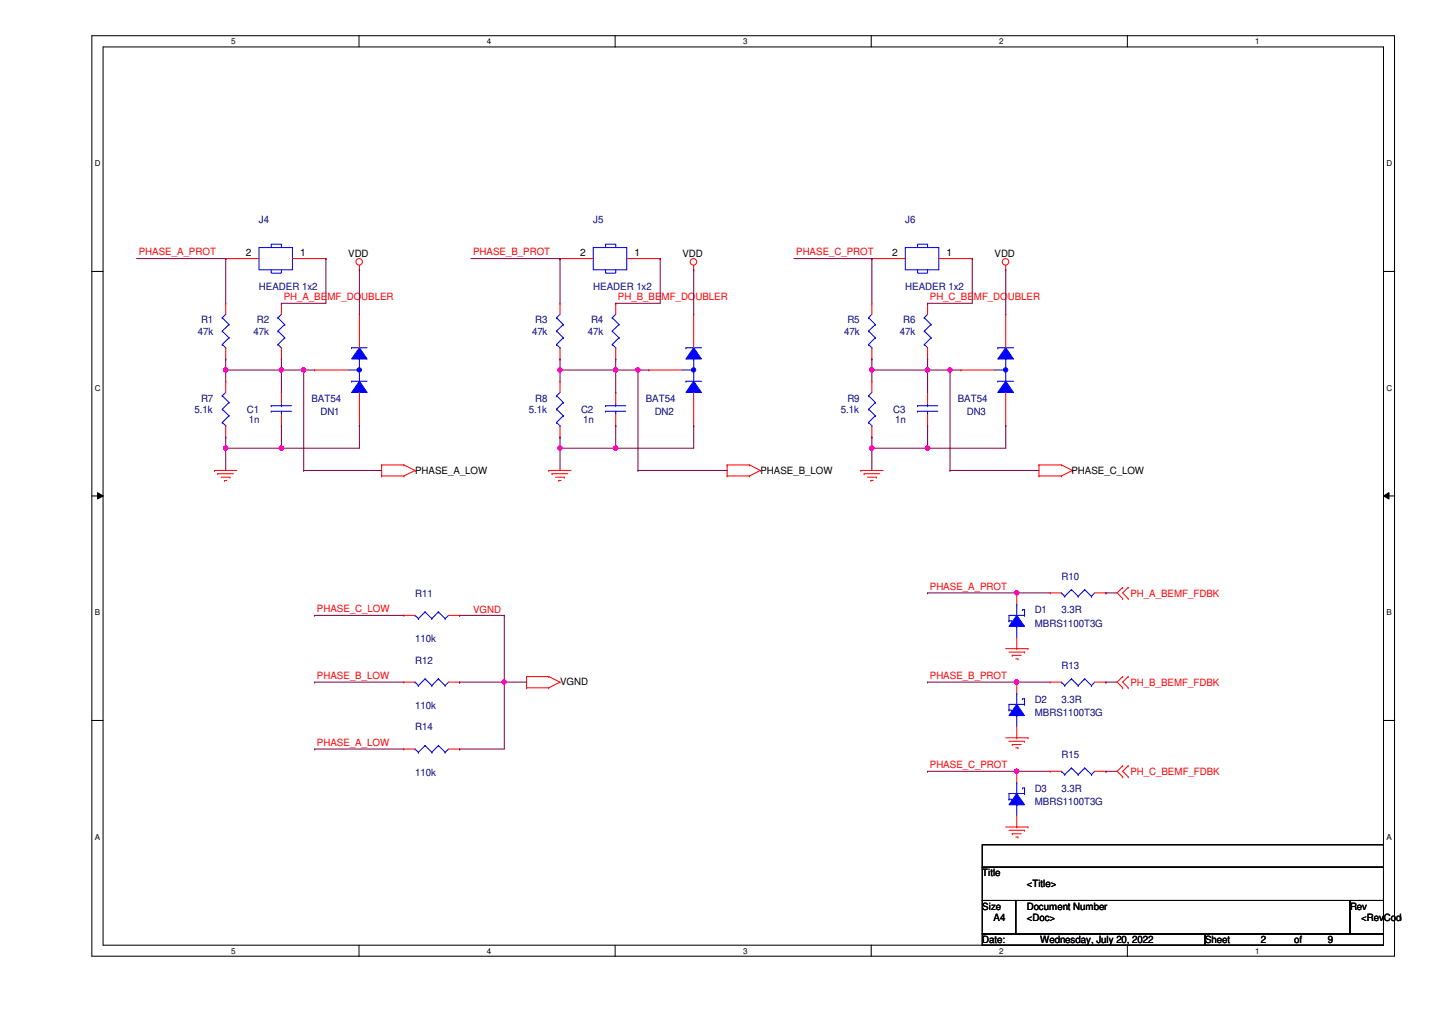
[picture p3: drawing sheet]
<svg xmlns="http://www.w3.org/2000/svg" width="297mm" height="210mm" viewBox="0 0 297 210" stroke-linecap="round" stroke-linejoin="round" font-family="sans-serif">
<path d="M19.1 7.4h270.2v190.9h-270.2zM21.4 9.7h265.6v186.3h-265.6z" fill="none" stroke="#000" stroke-width=".21"/>
<g fill="#fff">
<path d="M47.9 7.7h1v1.8h-1z"/>
<path d="M47.9 196.3h1v1.9h-1z"/>
</g>
<path d="M74.5 7.4v2.3M74.5 196v2.4" fill="none" stroke="#000" stroke-width=".21"/>
<g fill="#fff">
<path d="M101 7.7h.9v1.8h-.9z"/>
<path d="M101 196.3h.9v1.9h-.9z"/>
</g>
<path d="M127.6 7.4v2.3M127.6 196v2.4" fill="none" stroke="#000" stroke-width=".21"/>
<g fill="#fff">
<path d="M154.1 7.7h1v1.8h-1z"/>
<path d="M154.1 196.3h1v1.9h-1z"/>
</g>
<path d="M180.7 7.4v2.3M180.7 196v2.4" fill="none" stroke="#000" stroke-width=".21"/>
<g fill="#fff">
<path d="M207.3 7.7h.9v1.8h-.9z"/>
<path d="M207.3 196.3h.9v1.9h-.9z"/>
</g>
<path d="M233.8 7.4v2.3M233.8 196v2.4" fill="none" stroke="#000" stroke-width=".21"/>
<g fill="#fff">
<path d="M260.4 7.7h.9v1.8h-.9z"/>
<path d="M260.4 196.3h.9v1.9h-.9z"/>
<path d="M19.6 33h1.2v1.9h-1.2z"/>
<path d="M287.6 33h1.2v1.9h-1.2z"/>
<path d="M19.6 79.6h1.2v1.8h-1.2z"/>
<path d="M287.6 79.6h1.2v1.8h-1.2z"/>
</g>
<path d="M19.1 56.3h2.3M287 56.3h2.3" fill="none" stroke="#000" stroke-width=".21"/>
<g fill="#fff">
<path d="M19.6 126.2h1.1v1.8h-1.1z"/>
<path d="M287.6 126.2h1.1v1.8h-1.1z"/>
</g>
<path d="M19.1 102.9h2.3M20.2 102.2l1.2 .7-1.2 .6zM287 102.9l1.1-.7v1.3zM287 102.9h2.3" fill="none" stroke="#000" stroke-width=".21"/>
<path d="M20.2 102.2l1.2 .7-1.2 .6zM287 102.9l1.1-.7v1.3z" fill="#000"/>
<g fill="#fff">
<path d="M19.6 172.7h1.1v1.9h-1.1z"/>
<path d="M287.6 172.7h1.1v1.9h-1.1z"/>
</g>
<path d="M19.1 149.4h2.3M287 149.4h2.3M203.8 175.2h83.2v4.7h-83.2zM203.8 179.9h83.2v6.9h-83.2zM203.8 186.8h6.9v6.9h-6.9zM203.8 193.7h46.2v2.3h-46.2zM210.7 186.8h69.3v6.9h-69.3zM250 193.7h37v2.3h-37zM280 186.8h7v6.9h-7z" fill="none" stroke="#000" stroke-width=".21"/>
<g fill="none" stroke="#f00" stroke-width=".21">
<path d="M74.5 56h.1M74.5 55v1M116.2 53.6h.1M116.2 53.6h6.9M130 53.6h6.9M136.9 53.6h.1M143.9 56h.1M143.9 55v1M208.6 56h.1M208.6 55v1M46.8 79.1h.1M46.8 79.1v2.3"/>
<path d="M44.5 97.6h.1M44.5 97.6h4.6M45.2 98.3h.1M45.2 98.3h3.2M45.9 99h1.8M46.6 99.7h.1M46.6 99.7h.4M46.8 90.6h.1M46.8 88.3v2.3M47.7 99h.1M79.2 96.4h.1M79.2 98.7h.1"/>
<path d="M79.2 96.4h4.6M79.2 98.7h4.6M79.2 96.4v2.3M83.8 96.4h.1M83.8 98.7h.1M83.8 96.4l2.3 1.2M86.1 97.6h.1M86.1 97.6l-2.3 1.1M113.8 97.6h.1M113.8 97.6h4.6M114.5 98.3h.1M114.5 98.3h3.3"/>
<path d="M115.2 99h1.9M115.9 99.7h.1M115.9 99.7h.5M117.1 99h.1M150.8 96.4h.1M150.8 98.7h.1M150.8 96.4h4.6M150.8 98.7h4.6M150.8 96.4v2.3M155.4 96.4h.1M155.4 98.7h.1M155.4 96.4l2.3 1.2"/>
<path d="M157.7 97.6h.1M157.7 97.6l-2.3 1.1M178.6 97.6h.1M178.6 97.6h4.6M179.2 98.3h.1M179.2 98.3h3.3M180 99h1.8M180.6 99.7h.1M180.6 99.7h.5M181.8 99h.1M215.5 96.4h.1M215.5 98.7h.1"/>
<path d="M215.5 96.4h4.7M215.5 96.4v2.3M215.5 98.7h4.7M220.2 96.4h.1M220.2 98.7h.1M220.2 96.4l2.3 1.2M222.5 97.6h.1M222.5 97.6l-2.3 1.1M208.6 134.5h4.6M209.3 135.3h3.2M210 135.9h.1M210 135.9h1.8"/>
<path d="M210.7 136.7h.5M211.2 136.7h.1M212.5 135.3h.1M213.2 134.5h.1M232.9 121.8h.1M232.9 124.2h.1M232.9 121.8l-1.2 1.2 1.2 1.2M234 124.2h.1M234 121.8h.1M234 121.8l-1.1 1.2 1.1 1.2M83.8 155.4h.1M83.8 155.4h2.3"/>
<path d="M93 155.4h2.3M95.3 155.4h.1M109.2 142.7h.1M109.2 140.3h.1M109.2 142.7h4.6M109.2 140.3v2.4M109.2 140.3h4.6M113.8 142.7h.1M113.8 140.3h.1M113.8 140.3l2.4 1.2M116.2 141.5h.1M116.2 141.5l-2.4 1.2"/>
<path d="M208.6 153h4.6M209.3 153.8h3.2M210 154.4h.1M210 154.4h1.8M210.7 155.1h.5M211.2 155.1h.1M212.5 153.8h.1M213.2 153h.1M232.9 140.3h.1M232.9 142.7h.1M232.9 158.8h.1M232.9 140.3l-1.2 1.2 1.2 1.2"/>
<path d="M232.9 158.8l-1.2 1.2 1.2 1.1M234 142.7h.1M234 140.3h.1M234 158.8h.1M234 140.3l-1.1 1.2 1.1 1.2M234 158.8l-1.1 1.2 1.1 1.1M208.6 171.5h4.6M209.3 172.2h3.2M210 172.9h.1M210 172.9h1.8M210.7 173.6h.5M211.2 173.6h.1"/>
<path d="M212.5 172.2h.1M213.2 171.5h.1M232.9 161.1h.1M234 161.1h.1"/>
<circle cx="74.5" cy="54.3" r=".68"/>
<circle cx="143.9" cy="54.3" r=".68"/>
<circle cx="208.6" cy="54.3" r=".68"/>
</g>
<g fill="none" stroke="#00f" stroke-width=".21">
<path d="M123.1 51.3h6.9v4.7h-6.9zM125.6 51.3v-.7h2.1v.7M125.6 56v.6h2.1v-.6M46.1 82.1h.1M46.1 84.9h.1M46.1 87.6h.1M46.1 82.1l1.4 1.4M46.1 84.9l1.4 1.3M46.1 87.6l.7 .7M46.8 88.3h.1M46.8 81.4l-.7 .7M47.5 83.5h.1"/>
<path d="M47.5 86.2h.1M47.5 83.5l-1.4 1.4M47.5 86.2l-1.4 1.4M86.1 155.4h.1M86.1 155.4l.7 .6M86.8 156h.1M88.2 154.6h.1M88.2 154.6l1.4 1.4M88.2 154.6l-1.4 1.4M89.6 156h.1M90.9 154.6h.1M90.9 154.6l1.4 1.4"/>
<path d="M90.9 154.6l-1.3 1.4M92.3 156h.1M93 155.4l-.7 .6"/>
</g>
<path d="M208.6 72.1l1.6 2.4h-3.2z" fill-rule="evenodd" fill="#00f"/>
<path d="M206.3 76.7h2.3M207 72.1h.1M207 72.1h3.2M208.6 72.1l1.6 2.4h-3.2zM208.6 76.7h.1M208.6 74.5h.1M208.6 74.5v4.6" fill="none" stroke="#00f" stroke-width=".21"/>
<path d="M208.6 79.1l1.6 2.3h-3.2z" fill-rule="evenodd" fill="#00f"/>
<path d="M207 79.1h.1M207 79.1h3.2M208.6 79.1l1.6 2.3h-3.2z" fill="none" stroke="#00f" stroke-width=".21"/>
<circle cx="208.6" cy="76.7" r=".45" fill="#00f"/>
<g fill="none" stroke="#00f" stroke-width=".21">
<path d="M209.3 128.8h.1M210.9 129.9h.1M210.9 125.3h.1M210.9 125.3v2.3M210.9 129.9v2.3M212.5 127.6h.1M212.5 126.4h.1M212.5 127.6h-3.2v1.2M212.5 126.4v1.2"/>
<circle cx="208.6" cy="76.7" r=".45"/>
</g>
<path d="M199.3 76.7h.1M199.3 76.7h7M208.6 65.2h.1M208.6 65.2v6.9M208.6 88.3h.1M208.6 81.4v6.9" fill="none" stroke="#f00" stroke-width=".21"/>
<path d="M210.9 127.6l1.6 2.3h-3.2z" fill-rule="evenodd" fill="#00f"/>
<g fill="none" stroke="#00f" stroke-width=".21">
<path d="M115.4 65.9h.1M115.4 68.7h.1M115.4 71.5h.1M115.4 65.9l1.4 1.4M115.4 68.7l1.4 1.4M115.4 71.5l.8 .6M116.2 72.1h.1M116.2 65.2l-.8 .7M116.8 67.3h.1M116.8 70.1h.1M116.8 67.3l-1.4 1.4M116.8 70.1l-1.4 1.4"/>
<path d="M209.3 128.8h.5M209.8 128.8h.1M210.9 127.6l1.6 2.3h-3.2zM212.1 126.4h.1M212.1 126.4h.4M209.3 147.3h.1M210.9 148.4h.1M210.9 143.8h.1M210.9 143.8v2.3M210.9 148.4v2.3M212.5 146.1h.1M212.5 144.9h.1"/>
<path d="M212.5 146.1h-3.2v1.2M212.5 144.9v1.2"/>
</g>
<path d="M116.2 62.9h.1M116.2 74.5h.1M116.2 62.9v2.3M116.2 72.1v2.4M210.9 134.5h.1M210.9 123h.1M210.9 123v2.3M210.9 132.2v2.3" fill="none" stroke="#f00" stroke-width=".21"/>
<path d="M210.9 146.1l1.6 2.3h-3.2z" fill-rule="evenodd" fill="#00f"/>
<g fill="none" stroke="#00f" stroke-width=".21">
<path d="M187.8 51.3h6.9v4.7h-6.9zM190.3 51.3v-.7h2.1v.7M190.3 56v.6h2.1v-.6M190.3 85.3h.1M190.3 84.2h.1M190.3 85.3h4.2M190.3 84.2h4.2M192.4 84.2h.1M192.4 85.3h.1M192.4 83.7v.5M192.4 85.3v.7M209.3 147.3h.5"/>
<path d="M209.8 147.3h.1M210.9 146.1l1.6 2.3h-3.2zM212.1 144.9h.1M212.1 144.9h.4M220.2 160h.1M220.2 160l.7 .7M222.3 159.3h.1M222.3 159.3l1.3 1.4M222.3 159.3l-1.4 1.4M225 159.3h.1M225 159.3l1.4 1.4M225 159.3l-1.4 1.4"/>
<path d="M227.1 160l-.7 .7M220.9 160.7h.1M223.6 160.7h.1M226.4 160.7h.1"/>
</g>
<g fill="none" stroke="#f00" stroke-width=".21">
<path d="M180.8 53.6h.1M180.8 53.6h7M194.7 53.6h7M201.7 53.6h.1M192.4 81.4h.1M192.4 88.3h.1M192.4 81.4v2.3M192.4 86v2.3M210.9 153h.1M210.9 141.5h.1M210.9 141.5v2.3M210.9 150.7v2.3"/>
<path d="M217.8 160h.1M217.8 160h2.4M227.1 160h2.3M229.4 160h.1"/>
</g>
<path d="M143.9 72.1l1.6 2.4h-3.2z" fill-rule="evenodd" fill="#00f"/>
<path d="M141.6 76.7h2.3M142.3 72.1h.1M142.3 72.1h3.2M143.9 72.1l1.6 2.4h-3.2zM143.9 76.7h.1M143.9 74.5h.1M143.9 74.5v4.6" fill="none" stroke="#00f" stroke-width=".21"/>
<path d="M143.9 79.1l1.6 2.3h-3.2z" fill-rule="evenodd" fill="#00f"/>
<path d="M142.3 79.1h.1M142.3 79.1h3.2M143.9 79.1l1.6 2.3h-3.2z" fill="none" stroke="#00f" stroke-width=".21"/>
<circle cx="143.9" cy="76.7" r=".45" fill="#00f"/>
<g fill="none" stroke="#00f" stroke-width=".21">
<path d="M127 65.9h.1M127 68.7h.1M127 71.5h.1M127 65.9l1.4 1.4M127 68.7l1.4 1.4M127 71.5l.7 .6M127.7 72.1h.1M127.7 65.2l-.7 .7M128.4 67.3h.1M128.4 70.1h.1M128.4 67.3l-1.4 1.4M128.4 70.1l-1.4 1.4"/>
<path d="M115.4 82.1h.1M115.4 84.9h.1M115.4 87.6h.1M115.4 82.1l1.4 1.4M115.4 84.9l1.4 1.3M115.4 87.6l.8 .7M116.2 88.3h.1M116.2 81.4l-.8 .7M116.8 83.5h.1M116.8 86.2h.1M116.8 83.5l-1.4 1.4M116.8 86.2l-1.4 1.4"/>
<path d="M125.6 85.3h.1M125.6 84.2h.1M125.6 85.3h4.2M125.6 84.2h4.2M127.7 84.2h.1M127.7 85.3h.1M127.7 83.7v.5M127.7 85.3v.7M86.1 127.6h.1M86.1 127.6l.7 .7M86.8 128.3h.1M88.2 126.9h.1"/>
<path d="M88.2 126.9l1.4 1.4M88.2 126.9l-1.4 1.4M89.6 128.3h.1M90.9 126.9h.1M90.9 126.9l1.4 1.4M90.9 126.9l-1.3 1.4M92.3 128.3h.1M93 127.6l-.7 .7"/>
<circle cx="143.9" cy="76.7" r=".45"/>
</g>
<g fill="none" stroke="#f00" stroke-width=".21">
<path d="M116.2 79.1h.1M116.2 79.1v2.3M127.7 62.9h.1M127.7 74.5h.1M127.7 62.9v2.3M127.7 72.1v2.4M134.6 76.7h.1M134.6 76.7h7M143.9 65.2h.1M143.9 65.2v6.9M116.2 90.6h.1M116.2 88.3v2.3"/>
<path d="M127.7 81.4h.1M127.7 88.3h.1M127.7 81.4v2.3M127.7 86v2.3M143.9 88.3h.1M143.9 81.4v6.9M83.8 127.6h.1M83.8 127.6h2.3M93 127.6h2.3M95.3 127.6h.1"/>
</g>
<path d="M74.5 72.1l1.7 2.4h-3.3z" fill-rule="evenodd" fill="#00f"/>
<path d="M72.2 76.7h2.3M72.9 72.1h.1M72.9 72.1h3.3M74.5 72.1l1.7 2.4h-3.3zM74.5 76.7h.1M74.5 74.5h.1M74.5 74.5v4.6" fill="none" stroke="#00f" stroke-width=".21"/>
<path d="M74.5 79.1l1.7 2.3h-3.3z" fill-rule="evenodd" fill="#00f"/>
<path d="M72.9 79.1h.1M72.9 79.1h3.3M74.5 79.1l1.7 2.3h-3.3z" fill="none" stroke="#00f" stroke-width=".21"/>
<circle cx="74.5" cy="76.7" r=".45" fill="#00f"/>
<g fill="none" stroke="#00f" stroke-width=".21">
<path d="M180.2 65.9h.1M180.2 68.7h.1M180.2 71.5h.1M180.2 65.9l1.4 1.4M180.2 68.7l1.4 1.4M180.2 71.5l.6 .6M180.8 72.1h.1M180.8 65.2l-.6 .7M181.6 67.3h.1M181.6 70.1h.1M181.6 67.3l-1.4 1.4M181.6 70.1l-1.4 1.4"/>
<path d="M209.3 165.8h.1M210.9 166.9h.1M210.9 162.3h.1M210.9 162.3v2.3M210.9 166.9v2.3M212.5 164.6h.1M212.5 163.4h.1M212.5 164.6h-3.2v1.2M212.5 163.4v1.2"/>
<circle cx="74.5" cy="76.7" r=".45"/>
</g>
<path d="M65.3 76.7h.1M65.3 76.7h6.9M74.5 65.2h.1M74.5 65.2v6.9M180.8 62.9h.1M180.8 74.5h.1M180.8 62.9v2.3M180.8 72.1v2.4M74.5 88.3h.1M74.5 81.4v6.9" fill="none" stroke="#f00" stroke-width=".21"/>
<path d="M210.9 164.6l1.6 2.3h-3.2z" fill-rule="evenodd" fill="#00f"/>
<g fill="none" stroke="#00f" stroke-width=".21">
<path d="M53.7 51.3h7v4.7h-7zM56.3 51.3v-.7h2.1v.7M56.3 56v.6h2.1v-.6M46.1 65.9h.1M46.1 68.7h.1M46.1 71.5h.1M46.1 65.9l1.4 1.4M46.1 68.7l1.4 1.4M46.1 71.5l.7 .6M46.8 72.1h.1M46.8 65.2l-.7 .7M47.5 67.3h.1"/>
<path d="M47.5 70.1h.1M47.5 67.3l-1.4 1.4M47.5 70.1l-1.4 1.4M57.7 65.9h.1M57.7 68.7h.1M57.7 71.5h.1M57.7 65.9l1.4 1.4M57.7 68.7l1.4 1.4M57.7 71.5l.7 .6M58.4 72.1h.1M58.4 65.2l-.7 .7M59.1 67.3h.1"/>
<path d="M59.1 70.1h.1M59.1 67.3l-1.4 1.4M59.1 70.1l-1.4 1.4M191.7 65.9h.1M191.7 68.7h.1M191.7 71.5h.1M191.7 65.9l1.4 1.4M191.7 68.7l1.4 1.4M191.7 71.5l.7 .6M192.4 72.1h.1M192.4 65.2l-.7 .7M193.1 67.3h.1"/>
<path d="M193.1 70.1h.1M193.1 67.3l-1.4 1.4M193.1 70.1l-1.4 1.4M56.3 85.3h.1M56.3 84.2h.1M56.3 85.3h4.2M56.3 84.2h4.2M58.4 84.2h.1M58.4 85.3h.1M58.4 83.7v.5M58.4 85.3v.7M180.2 82.1h.1"/>
<path d="M180.2 84.9h.1M180.2 87.6h.1M180.2 82.1l1.4 1.4M180.2 84.9l1.4 1.3M180.2 87.6l.6 .7M180.8 88.3h.1M180.8 81.4l-.6 .7M181.6 83.5h.1M181.6 86.2h.1M181.6 83.5l-1.4 1.4M181.6 86.2l-1.4 1.4M220.2 123h.1"/>
<path d="M220.2 123l.7 .7M220.9 123.7h.1M222.3 122.3h.1M222.3 122.3l1.3 1.4M222.3 122.3l-1.4 1.4M223.6 123.7h.1M225 122.3h.1M225 122.3l1.4 1.4M225 122.3l-1.4 1.4M226.4 123.7h.1M227.1 123l-.7 .7M86.1 141.5h.1"/>
<path d="M86.1 141.5l.7 .7M86.8 142.2h.1M88.2 140.8h.1M88.2 140.8l1.4 1.4M88.2 140.8l-1.4 1.4M89.6 142.2h.1M90.9 140.8h.1M90.9 140.8l1.4 1.4M90.9 140.8l-1.3 1.4M92.3 142.2h.1M93 141.5l-.7 .7M220.2 141.5h.1"/>
<path d="M220.2 141.5l.7 .7M220.9 142.2h.1M222.3 140.8h.1M222.3 140.8l1.3 1.4M222.3 140.8l-1.4 1.4M223.6 142.2h.1M225 140.8h.1M225 140.8l1.4 1.4M225 140.8l-1.4 1.4M226.4 142.2h.1M227.1 141.5l-.7 .7M209.3 165.8h.5"/>
<path d="M209.8 165.8h.1M210.9 164.6l1.6 2.3h-3.2zM212.1 163.4h.1M212.1 163.4h.4"/>
</g>
<g fill="none" stroke="#f00" stroke-width=".21">
<path d="M46.8 53.6h.1M46.8 53.6h6.9M60.7 53.6h6.9M67.6 53.6h.1M46.8 62.9h.1M46.8 74.5h.1M46.8 62.9v2.3M46.8 72.1v2.4M58.4 62.9h.1M58.4 74.5h.1M58.4 62.9v2.3M58.4 72.1v2.4"/>
<path d="M180.8 79.1h.1M180.8 79.1v2.3M192.4 62.9h.1M192.4 74.5h.1M192.4 62.9v2.3M192.4 72.1v2.4M58.4 81.4h.1M58.4 88.3h.1M58.4 81.4v2.3M58.4 86v2.3M180.8 90.6h.1M180.8 88.3v2.3"/>
<path d="M217.8 123h.1M217.8 123h2.4M227.1 123h2.3M229.4 123h.1M83.8 141.5h.1M83.8 141.5h2.3M93 141.5h2.3M95.3 141.5h.1M210.9 160h.1M210.9 160v2.3M217.8 141.5h.1M217.8 141.5h2.4"/>
<path d="M227.1 141.5h2.3M229.4 141.5h.1M210.9 171.5h.1M210.9 169.2v2.3"/>
</g>
<path d="M46.8 74.5h.1M46.8 74.5v2.2M116.2 74.5h.1M116.2 74.5v2.2M46.8 93h.1M58.4 88.3h.1M58.4 88.3v4.7h-11.6M116.2 90.6h.1M116.2 90.6v2.4M180.8 90.6h.1M180.8 90.6v2.4" fill="none" stroke="#800040" stroke-width=".21"/>
<circle cx="58.3" cy="92.9" r=".45" fill="#f0f"/>
<circle cx="58.3" cy="92.9" r=".45" fill="none" stroke="#f0f" stroke-width=".21"/>
<circle cx="46.8" cy="92.9" r=".45" fill="#f0f"/>
<circle cx="46.8" cy="92.9" r=".45" fill="none" stroke="#f0f" stroke-width=".21"/>
<path d="M58.4 76.7h.1M58.4 76.7v4.7M46.8 90.6h.1M46.8 90.6v2.4" fill="none" stroke="#800040" stroke-width=".21"/>
<circle cx="58.3" cy="76.7" r=".45" fill="#f0f"/>
<circle cx="58.3" cy="76.7" r=".45" fill="none" stroke="#f0f" stroke-width=".21"/>
<path d="M46.8 76.7h.1M46.8 76.7h11.6" fill="none" stroke="#800040" stroke-width=".21"/>
<circle cx="46.8" cy="76.7" r=".45" fill="#f0f"/>
<circle cx="46.8" cy="76.7" r=".45" fill="none" stroke="#f0f" stroke-width=".21"/>
<path d="M46.8 76.7h.1M46.8 76.7v2.4M46.8 93h.1M46.8 93v4.6M116.2 93h.1M127.7 88.3h.1M127.7 88.3v4.7h-11.5" fill="none" stroke="#800040" stroke-width=".21"/>
<circle cx="127.7" cy="92.9" r=".45" fill="#f0f"/>
<circle cx="127.7" cy="92.9" r=".45" fill="none" stroke="#f0f" stroke-width=".21"/>
<circle cx="116.1" cy="92.9" r=".45" fill="#f0f"/>
<circle cx="116.1" cy="92.9" r=".45" fill="none" stroke="#f0f" stroke-width=".21"/>
<path d="M116.2 76.7h.1M116.2 76.7h11.5M127.7 76.7h.1M127.7 76.7v4.7M116.2 93h.1M116.2 93v4.6" fill="none" stroke="#800040" stroke-width=".21"/>
<circle cx="127.7" cy="76.7" r=".45" fill="#f0f"/>
<circle cx="127.7" cy="76.7" r=".45" fill="none" stroke="#f0f" stroke-width=".21"/>
<circle cx="116.1" cy="76.7" r=".45" fill="#f0f"/>
<circle cx="116.1" cy="76.7" r=".45" fill="none" stroke="#f0f" stroke-width=".21"/>
<path d="M116.2 76.7h.1M116.2 76.7v2.4M180.8 76.7h.1M192.4 74.5h.1M192.4 74.5v2.2h-11.6" fill="none" stroke="#800040" stroke-width=".21"/>
<circle cx="192.4" cy="76.7" r=".45" fill="#f0f"/>
<circle cx="192.4" cy="76.7" r=".45" fill="none" stroke="#f0f" stroke-width=".21"/>
<circle cx="180.8" cy="76.7" r=".45" fill="#f0f"/>
<circle cx="180.8" cy="76.7" r=".45" fill="none" stroke="#f0f" stroke-width=".21"/>
<path d="M180.8 74.5h.1M180.8 74.5v2.2M180.8 93h.1M192.4 88.3h.1M192.4 88.3v4.7h-11.6" fill="none" stroke="#800040" stroke-width=".21"/>
<circle cx="192.4" cy="92.9" r=".45" fill="#f0f"/>
<circle cx="192.4" cy="92.9" r=".45" fill="none" stroke="#f0f" stroke-width=".21"/>
<circle cx="180.8" cy="92.9" r=".45" fill="#f0f"/>
<circle cx="180.8" cy="92.9" r=".45" fill="none" stroke="#f0f" stroke-width=".21"/>
<g fill="none" stroke="#800040" stroke-width=".21">
<path d="M28.3 53.6h18.5M46.8 53.6h.1M46.8 53.6v9.3M67.6 53.6h.1M67.6 53.6v9.3h-9.2M74.5 56h.1M74.5 56v9.2M97.7 53.6h18.5M116.2 53.6h.1M116.2 53.6v9.3M136.9 53.6h.1M136.9 53.6v9.3h-9.2"/>
<path d="M143.9 56h.1M143.9 56v9.2M164.7 53.6h16.1M180.8 53.6h.1M180.8 53.6v9.3M201.7 53.6h.1M201.7 53.6v9.3h-9.3M208.6 56h.1M208.6 56v9.2M58.4 62.9h.1M58.4 74.5h.1M58.4 74.5v2.2"/>
<path d="M63 76.7h.1M63 76.7h2.3M127.7 62.9h.1M127.7 74.5h.1M127.7 74.5v2.2M132.3 76.7h.1M132.3 76.7h2.3M180.8 76.7h.1M180.8 76.7v2.4M192.4 76.7h.1M192.4 62.9h.1M192.4 76.7v4.7"/>
<path d="M197.1 76.7h.1M197.1 76.7h2.2M197.1 76.7v20.9M58.4 93h.1M74.5 88.3h.1M74.5 88.3v4.7h-16.1M127.7 93h.1M143.9 88.3h.1M143.9 88.3v4.7h-16.2M180.8 93h.1M180.8 93v4.6M192.4 93h.1"/>
<path d="M208.6 88.3h.1M208.6 88.3v4.7h-16.2"/>
</g>
<circle cx="197" cy="76.7" r=".45" fill="#f0f"/>
<circle cx="197" cy="76.7" r=".45" fill="none" stroke="#f0f" stroke-width=".21"/>
<path d="M132.3 76.7h.1M132.3 76.7v20.9M192.4 76.7h.1M192.4 76.7h4.7M132.3 97.6h.1M132.3 97.6h18.5M197.1 97.6h.1M197.1 97.6h18.4" fill="none" stroke="#800040" stroke-width=".21"/>
<circle cx="132.3" cy="76.7" r=".45" fill="#f0f"/>
<circle cx="132.3" cy="76.7" r=".45" fill="none" stroke="#f0f" stroke-width=".21"/>
<path d="M63 76.7h.1M63 76.7v20.9M127.7 76.7h.1M127.7 76.7h4.6" fill="none" stroke="#800040" stroke-width=".21"/>
<circle cx="63" cy="76.7" r=".45" fill="#f0f"/>
<circle cx="63" cy="76.7" r=".45" fill="none" stroke="#f0f" stroke-width=".21"/>
<g fill="none" stroke="#800040" stroke-width=".21">
<path d="M58.4 76.7h.1M58.4 76.7h4.6M63 97.6h.1M63 97.6h16.2M65.3 127.6h.1M65.3 127.6h18.5M95.3 127.6h.1M95.3 127.6h9.3M104.6 127.6h.1M104.6 127.6v27.8M65.3 141.5h.1M65.3 141.5h18.5"/>
<path d="M95.3 141.5h.1M95.3 141.5h9.3M104.6 141.5h.1"/>
</g>
<circle cx="104.6" cy="141.5" r=".45" fill="#f0f"/>
<circle cx="104.6" cy="141.5" r=".45" fill="none" stroke="#f0f" stroke-width=".21"/>
<path d="M192.4 123h.1M192.4 123h18.5M65.3 155.4h.1M65.3 155.4h18.5M95.3 155.4h.1M95.3 155.4h9.3M104.6 141.5h.1M104.6 141.5h4.6" fill="none" stroke="#800040" stroke-width=".21"/>
<circle cx="210.9" cy="123" r=".45" fill="#f0f"/>
<circle cx="210.9" cy="123" r=".45" fill="none" stroke="#f0f" stroke-width=".21"/>
<path d="M210.9 123h.1M210.9 123h6.9M229.4 123h.1M229.4 123h2.3M192.4 141.5h.1M192.4 141.5h25.4M210.9 141.5h.1" fill="none" stroke="#800040" stroke-width=".21"/>
<circle cx="210.9" cy="141.5" r=".45" fill="#f0f"/>
<circle cx="210.9" cy="141.5" r=".45" fill="none" stroke="#f0f" stroke-width=".21"/>
<path d="M192.4 160h.1M192.4 160h18.5M229.4 141.5h.1M229.4 141.5h2.3" fill="none" stroke="#800040" stroke-width=".21"/>
<circle cx="210.9" cy="160" r=".45" fill="#f0f"/>
<circle cx="210.9" cy="160" r=".45" fill="none" stroke="#f0f" stroke-width=".21"/>
<path d="M210.9 160h.1M210.9 160h6.9M229.4 160h.1M229.4 160h2.3" fill="none" stroke="#800040" stroke-width=".21"/>
<circle cx="58.3" cy="92.9" r=".45" fill="#f0f"/>
<circle cx="58.3" cy="92.9" r=".45" fill="none" stroke="#f0f" stroke-width=".21"/>
<circle cx="46.8" cy="92.9" r=".45" fill="#f0f"/>
<circle cx="46.8" cy="92.9" r=".45" fill="none" stroke="#f0f" stroke-width=".21"/>
<circle cx="58.3" cy="76.7" r=".45" fill="#f0f"/>
<circle cx="58.3" cy="76.7" r=".45" fill="none" stroke="#f0f" stroke-width=".21"/>
<circle cx="46.8" cy="76.7" r=".45" fill="#f0f"/>
<circle cx="46.8" cy="76.7" r=".45" fill="none" stroke="#f0f" stroke-width=".21"/>
<circle cx="127.7" cy="92.9" r=".45" fill="#f0f"/>
<circle cx="127.7" cy="92.9" r=".45" fill="none" stroke="#f0f" stroke-width=".21"/>
<circle cx="116.1" cy="92.9" r=".45" fill="#f0f"/>
<circle cx="116.1" cy="92.9" r=".45" fill="none" stroke="#f0f" stroke-width=".21"/>
<circle cx="127.7" cy="76.7" r=".45" fill="#f0f"/>
<circle cx="127.7" cy="76.7" r=".45" fill="none" stroke="#f0f" stroke-width=".21"/>
<circle cx="116.1" cy="76.7" r=".45" fill="#f0f"/>
<circle cx="116.1" cy="76.7" r=".45" fill="none" stroke="#f0f" stroke-width=".21"/>
<circle cx="192.4" cy="76.7" r=".45" fill="#f0f"/>
<circle cx="192.4" cy="76.7" r=".45" fill="none" stroke="#f0f" stroke-width=".21"/>
<circle cx="180.8" cy="76.7" r=".45" fill="#f0f"/>
<circle cx="180.8" cy="76.7" r=".45" fill="none" stroke="#f0f" stroke-width=".21"/>
<circle cx="192.4" cy="92.9" r=".45" fill="#f0f"/>
<circle cx="192.4" cy="92.9" r=".45" fill="none" stroke="#f0f" stroke-width=".21"/>
<circle cx="180.8" cy="92.9" r=".45" fill="#f0f"/>
<circle cx="180.8" cy="92.9" r=".45" fill="none" stroke="#f0f" stroke-width=".21"/>
<circle cx="197" cy="76.7" r=".45" fill="#f0f"/>
<circle cx="197" cy="76.7" r=".45" fill="none" stroke="#f0f" stroke-width=".21"/>
<circle cx="132.3" cy="76.7" r=".45" fill="#f0f"/>
<circle cx="132.3" cy="76.7" r=".45" fill="none" stroke="#f0f" stroke-width=".21"/>
<circle cx="63" cy="76.7" r=".45" fill="#f0f"/>
<circle cx="63" cy="76.7" r=".45" fill="none" stroke="#f0f" stroke-width=".21"/>
<circle cx="104.6" cy="141.5" r=".45" fill="#f0f"/>
<circle cx="104.6" cy="141.5" r=".45" fill="none" stroke="#f0f" stroke-width=".21"/>
<circle cx="210.9" cy="123" r=".45" fill="#f0f"/>
<circle cx="210.9" cy="123" r=".45" fill="none" stroke="#f0f" stroke-width=".21"/>
<circle cx="210.9" cy="141.5" r=".45" fill="#f0f"/>
<circle cx="210.9" cy="141.5" r=".45" fill="none" stroke="#f0f" stroke-width=".21"/>
<circle cx="210.9" cy="160" r=".45" fill="#f0f"/>
<circle cx="210.9" cy="160" r=".45" fill="none" stroke="#f0f" stroke-width=".21"/>
<g font-size="2.1" fill="#000080">
<text x="53.7" y="46.3">J4</text>
<text x="123.1" y="46.3">J5</text>
<text x="187.8" y="46.3">J6</text>
<text x="53.7" y="60.2">HEADER 1x2</text>
<text x="123.1" y="60.2">HEADER 1x2</text>
<text x="187.8" y="60.2">HEADER 1x2</text>
<text x="41" y="69.4">47k</text>
<text x="41.7" y="67.1">R1</text>
<text x="52.6" y="69.4">47k</text>
<text x="53.3" y="67.1">R2</text>
<text x="110.4" y="69.4">47k</text>
<text x="111" y="67.1">R3</text>
<text x="121.9" y="69.4">47k</text>
<text x="122.6" y="67.1">R4</text>
<text x="175.1" y="69.4">47k</text>
<text x="175.8" y="67.1">R5</text>
<text x="186.6" y="69.4">47k</text>
<text x="187.3" y="67.1">R6</text>
<text x="41.7" y="83.3">R7</text>
<text x="64.6" y="83.3">BAT54</text>
<text x="111" y="83.3">R8</text>
<text x="133.9" y="83.3">BAT54</text>
<text x="175.8" y="83.3">R9</text>
<text x="198.7" y="83.3">BAT54</text>
<text x="40.3" y="85.6">5.1k</text>
<text x="51.2" y="85.6">C1</text>
<text x="51.6" y="87.7">1n</text>
<text x="66.5" y="86.1">DN1</text>
<text x="109.7" y="85.6">5.1k</text>
<text x="120.5" y="85.6">C2</text>
<text x="121" y="87.7">1n</text>
<text x="135.8" y="86.1">DN2</text>
<text x="174.4" y="85.6">5.1k</text>
<text x="185.3" y="85.6">C3</text>
<text x="185.7" y="87.7">1n</text>
<text x="200.5" y="86.1">DN3</text>
<text x="86.1" y="123.7">R11</text>
<text x="220.2" y="120.3">R10</text>
<text x="214.6" y="127.2">D1</text>
<text x="214.6" y="130">MBRS1100T3G</text>
<text x="220.2" y="127.2">3.3R</text>
<text x="86.1" y="133.2">110k</text>
<text x="86.1" y="137.6">R12</text>
<text x="220.2" y="138.8">R13</text>
<text x="86.1" y="147.1">110k</text>
<text x="214.6" y="145.7">D2</text>
<text x="214.6" y="148.5">MBRS1100T3G</text>
<text x="220.2" y="145.7">3.3R</text>
<text x="86.1" y="151.5">R14</text>
<text x="86.1" y="161">110k</text>
<text x="220.2" y="157.3">R15</text>
<text x="214.6" y="164.2">D3</text>
<text x="214.6" y="167">MBRS1100T3G</text>
<text x="220.2" y="164.2">3.3R</text>
</g>
<g font-size="2.1" fill="#f00">
<text x="28.8" y="53">PHASE_A_PROT</text>
<text x="98.1" y="53">PHASE_B_PROT</text>
<text x="165.1" y="53">PHASE_C_PROT</text>
<text x="58.8" y="62.2">PH_A_BEMF_DOUBLER</text>
<text x="128.2" y="62.2">PH_B_BEMF_DOUBLER</text>
<text x="192.9" y="62.2">PH_C_BEMF_DOUBLER</text>
<text x="192.9" y="122.3">PHASE_A_PROT</text>
<text x="234.5" y="123.7">PH_A_BEMF_FDBK</text>
<text x="65.7" y="127">PHASE_C_LOW</text>
<text x="98.1" y="127.2">VGND</text>
<text x="65.7" y="140.8">PHASE_B_LOW</text>
<text x="192.9" y="140.8">PHASE_B_PROT</text>
<text x="234.5" y="142.2">PH_B_BEMF_FDBK</text>
<text x="65.7" y="154.7">PHASE_A_LOW</text>
<text x="192.9" y="159.3">PHASE_C_PROT</text>
<text x="234.5" y="160.7">PH_C_BEMF_FDBK</text>
</g>
<g font-size="2.1">
<text x="51" y="53.1">2</text>
<text x="62.3" y="53.1">1</text>
<text x="72.2" y="53.3">VDD</text>
<text x="120.3" y="53.1">2</text>
<text x="131.6" y="53.1">1</text>
<text x="141.6" y="53.3">VDD</text>
<text x="185" y="53.1">2</text>
<text x="196.3" y="53.1">1</text>
<text x="206.3" y="53.3">VDD</text>
<text x="86.1" y="98.3">PHASE_A_LOW</text>
<text x="157.7" y="98.3">PHASE_B_LOW</text>
<text x="222.2" y="98.3">PHASE_C_LOW</text>
<text x="116.2" y="142">VGND</text>
<text x="203.8" y="181.8">Title</text>
<text x="213" y="184.1">&lt;Title&gt;</text>
<text x="203.8" y="188.7">Size</text>
<text x="206.1" y="191">A4</text>
<text x="213" y="188.7">Document Number</text>
<text x="213" y="191">&lt;Doc&gt;</text>
<text x="280" y="188.7">Rev</text>
<text x="282.3" y="191">&lt;RevCode</text>
<text x="203.8" y="195.6">Date:</text>
<text x="215.8" y="195.6">Wednesday, July 20, 2022</text>
<text x="250" y="195.6">Sheet</text>
<text x="261.5" y="195.6">2</text>
<text x="268.5" y="195.6">of</text>
<text x="275.4" y="195.6">9</text>
</g>
<g font-size="1.7">
<text x="47.9" y="9.1">5</text>
<text x="101" y="9.1">4</text>
<text x="154.1" y="9.1">3</text>
<text x="207.3" y="9.1">2</text>
<text x="260.4" y="9.1">1</text>
<text x="19.6" y="34.5">D</text>
<text x="287.6" y="34.5">D</text>
<text x="19.6" y="81.1">C</text>
<text x="287.6" y="81.1">C</text>
<text x="19.6" y="127.6">B</text>
<text x="287.6" y="127.6">B</text>
<text x="19.6" y="174.2">A</text>
<text x="287.6" y="174.2">A</text>
<text x="47.9" y="197.8">5</text>
<text x="101" y="197.8">4</text>
<text x="154.1" y="197.8">3</text>
<text x="207.3" y="197.8">2</text>
<text x="260.4" y="197.8">1</text>
</g>
</svg>
